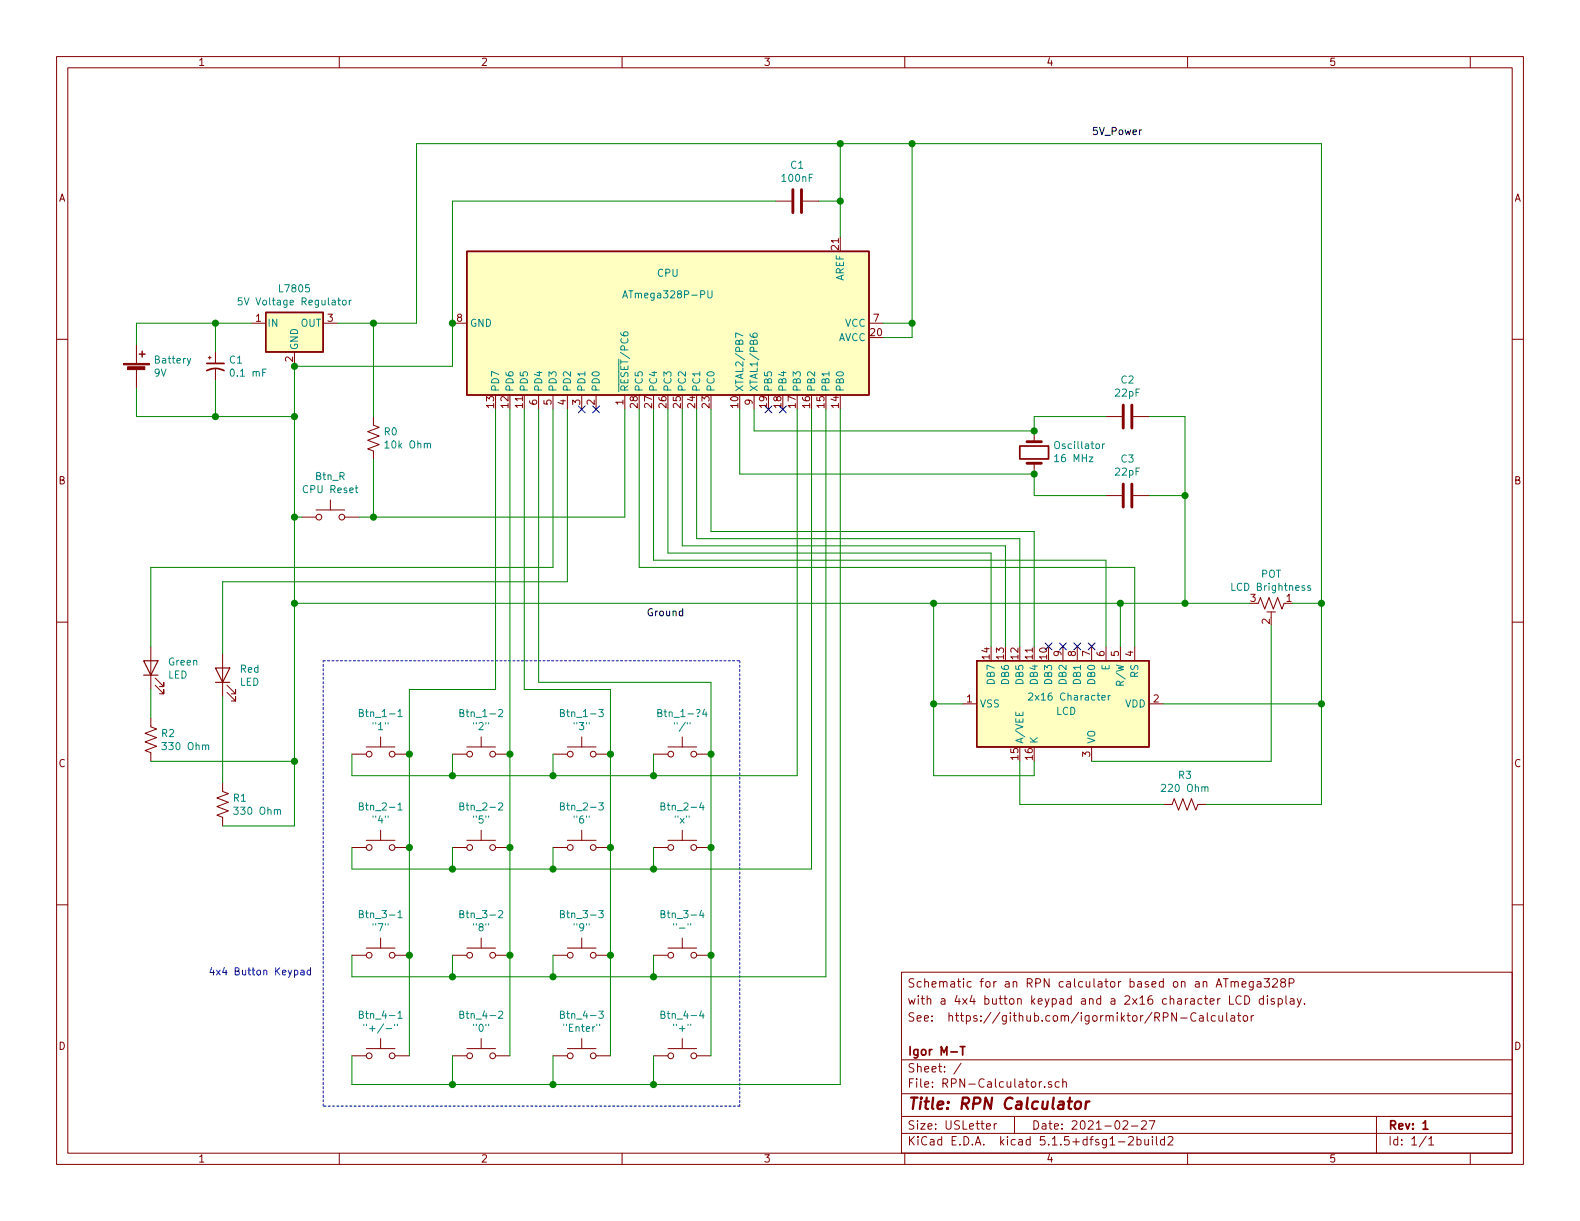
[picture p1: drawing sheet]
<svg xmlns="http://www.w3.org/2000/svg" width="279mm" height="216mm" viewBox="0 0 279 216" stroke-linecap="round" stroke-linejoin="round" font-family="sans-serif">
<g fill="none" stroke="#840000" stroke-width=".18">
<path d="M10 10h259.4v195.9h-259.4zM12 12h255.4v191.9h-255.4zM60 10v2M110 10v2M160 10v2M210 10v2M260 10v2M137.2 35.6h2.8M142 35.6h2.8M10 60h2M44.4 57.2h2.6M57.1 57.2h2.6"/>
<path d="M80 57.2h2.5M153.7 57.2h2.5M267.4 60h2M24.1 61v3.3M24.1 65.3v3.3M36.8 63.2h.5M37.1 63v.5M38.1 62.2v2.1M38.1 65.3v2M52.1 62.2v2.6M66 73.7v1.5l1.1 .4-2.1 .7 2.1 .8-2.1 .8 2.1 .7-2.1 .8 1 .4v1.5M95.2 69.9v2.5"/>
<path d="M97.8 69.9v2.5M100.3 69.9v2.5M102.9 69.9v2.5M105.4 69.9v2.5M110.5 69.9v2.5M133.3 69.9v2.5M182.9 76.2v1.9M195.6 73.7h2.8M200.4 73.7h2.8M53.3 91.4h2.6M55.9 90.2h5.1M58.4 88.4v1.8"/>
<path d="M61 91.4h2.5M182.9 81.9v1.9M195.6 87.6h2.8M200.4 87.6h2.8M10 110h2M26.7 114.3v7.6M27.4 119.9l1.6 1.5v-.7v.7h-.8M39.4 115.6v7.6M188 114.3v2.5M190.5 114.3v2.5M193 114.3v2.5M195.6 114.3v2.5"/>
<path d="M198.1 114.3v2.5M200.7 114.3v2.5M222.5 106.7l.4-1 .7 2 .8-2 .8 2 .7-2 .8 2 .4-1M224 108.2h1.6M224.8 108.2v1M267.4 110h2M26.7 127v1.5l1 .4-2 .8 2 .7-2 .8 2 .8-2 .7 1 .4v1.5M27.4 121.2l1.6 1.5v-.8v.8h-.8M39.4 138.4v1.6l1 .3-2 .8 2 .8-2 .7 2 .8-2 .7 1 .4v1.6M40.1 122.4l1.6 1.6v-.8v.8h-.8M40.1 121.2l1.6 1.5v-.8v.8h-.8M62.2 133.4h2.6"/>
<path d="M64.8 132.1h5M67.3 130.3v1.8M69.8 133.4h2.6M80 133.4h2.5M82.5 132.1h5.1M85.1 130.3v1.8M87.6 133.4h2.6M97.8 133.4h2.5M100.3 132.1h5.1M102.9 130.3v1.8M105.4 133.4h2.5M115.6 133.4h2.5"/>
<path d="M118.1 132.1h5.1M120.6 130.3v1.8M123.2 133.4h2.5M170.2 124.5h2.5M193 132.1v2.5M203.2 124.5h2.5M10 160h2M62.2 149.9h2.6M64.8 148.6h5M67.3 146.8v1.8M69.8 149.9h2.6M80 149.9h2.5"/>
<path d="M82.5 148.6h5.1M85.1 146.8v1.8M87.6 149.9h2.6M97.8 149.9h2.5M100.3 148.6h5.1M102.9 146.8v1.8M105.4 149.9h2.5M115.6 149.9h2.5M118.1 148.6h5.1M120.6 146.8v1.8M123.2 149.9h2.5M205.7 142.2h1.6l.3-1 .8 2.1 .8-2.1 .7 2.1 .8-2.1 .8 2.1 .3-1.1h1.6"/>
<path d="M267.4 160h2M62.2 168.9h2.6M64.8 167.6h5M67.3 165.9v1.7M69.8 168.9h2.6M80 168.9h2.5M82.5 167.6h5.1M85.1 165.9v1.7M87.6 168.9h2.6M97.8 168.9h2.5M100.3 167.6h5.1M102.9 165.9v1.7"/>
<path d="M105.4 168.9h2.5M115.6 168.9h2.5M118.1 167.6h5.1M120.6 165.9v1.7M123.2 168.9h2.5M159.4 171.9h108v32h-108zM208.1 179.1v1.5l-.9-1.5v1.5M211.5 179.2a.59 .59 0 0 0-.8 0 .59 .59 0 0 0-.1 .7 .56 .56 0 0 0 .3 .6 .56 .56 0 0 0 .6-.1M212.1 179.7h.6l.1 .9M212.8 179.9l-.5 .1a.29 .29 0 0 0-.2 .3 .29 .29 0 0 0 .2 .3l.5-.1M213.5 179.1v1.3l.2 .2M214.9 179.7l-.4-.1-.3 .3 .1 .5 .2 .2 .4-.1"/>
<path d="M215.5 179.6v.8a.39 .39 0 0 0 .7 0M216.2 179.6v1M216.3 173.1h.9M216.8 173.1v1.4M216.9 179.1v1.3l.2 .2M217.4 176.1v1.5h.7M217.7 179.7h.6v.9M217.7 173.7l.2-.1h.4v.9M217.7 173.6v.9M218.3 179.9l-.5 .1a.29 .29 0 0 0-.2 .3 .29 .29 0 0 0 .2 .3l.5-.1M218.3 173.8l.2-.2h.4l.1 .9M218.8 179.6h.6"/>
<path d="M219 179.1v1.3l.4 .2M219.5 176.2a.7 .7 0 0 0-.9 .2 .7 .7 0 0 0 .1 1 .55 .55 0 0 0 .8 0M219.6 174.1l.7-.2v-.3h-.5l-.2 .2 .1 .7h.6M219.9 179.7l.2-.1 .4 .1v.7l-.2 .2-.4-.2zM220.1 176.1a.76 .76 0 0 1 .9 .7 .76 .76 0 0 1-.9 .8zM221.3 179.6v1M221.6 173.6v1.2l-.3 .3-.3-.1M221.6 173.6h-.4l-.3 .2 .1 .6 .2 .1h.4M221.7 179.6l-.4 .3M222.3 173.6h.6l.1 .9M223 173.9l-.5 .1-.2 .2v.3h.2h.5M223.4 176.7l-.4-.1-.3 .3 .1 .5 .2 .2 .4-.1"/>
<path d="M223.4 176.1v1.5M223.5 173.1h1l-.5 .5 .4 .2v.6l-.2 .1-.7-.1M224.1 176.1v.1M224.1 176.6v1M225 173.2l.3-.1h.3l.3 .4-.9 1h.9M225.3 176.7l-.3-.1-.2 .2v.2l.5 .1v.4h-.5M226 176.7l.5-.1 .3 .3-.1 .5-.2 .2-.5-.1M226 176.6v1.5M226.8 173.7l-.3-.1v-.3l.3-.2h.3l.2 .2v.3l-.7 .2a.48 .48 0 0 0-.1 .6l.3 .1 .5-.1a.48 .48 0 0 0-.2-.7M227.4 176.1v1.3l.2 .2M228 173.8h.7l.1-.2v-.4l-.3-.1h-.5v1.4M228.2 176.7h.6v.9"/>
<path d="M228.8 176.9l-.5 .1a.29 .29 0 0 0-.2 .3 .29 .29 0 0 0 .2 .3l.5-.1M229.4 176.6l.4 1M230.1 176.6l-.5 1.3-.2 .2M230.7 177.4v.2M62.2 186.7h2.6M64.8 185.4h5M67.3 183.6v1.8M69.8 186.7h2.6M80 186.7h2.5M82.5 185.4h5.1M85.1 183.6v1.8M87.6 186.7h2.6"/>
<path d="M97.8 186.7h2.5M100.3 185.4h5.1M102.9 183.6v1.8M105.4 186.7h2.5M115.6 186.7h2.5M118.1 185.4h5.1M120.6 183.6v1.8M123.2 186.7h2.5M159.4 197.4h108M159.4 193.4h108M159.4 187.4h108M170 188l-1.3 1.9"/>
<path d="M174.4 199.2l.8-.2-.1-.2-.4-.1-.3 .2 .1 .7h.6M175.8 198.7v1M176.2 198.7l-.3 .1-.1 .2M179.4 197.4v3M184.2 191.3l-.4 .2M184.7 192.1v.2M186 191.3h-.4l-.2 .2v.2l.6 .1v.4h-.6M187.3 191.3h-.4l-.3 .2 .1 .7h.6M187.9 191.4l.3-.1h.3l.1 1M187.9 190.8v1.5M198.6 198.3l.2-.1h.4l.2 .4-.9 1.1h.9M200.1 199.1h1.1"/>
<path d="M201.9 198.3l.2-.1h.3l.3 .1v.3v.2l-.9 .9h.9M203.2 198.2h1l-.6 1.5M208.8 180h1.1M243.4 197.4v6.5M60 203.9v2M110 203.9v2M159.4 200.4h108M160 203.9v2M197.8 201.9h1.1M199.6 201.1l.2-.1h.4l.2 .4-.9 1.1h.9M201.1 201.5h.4l.3 .3-.1 .6h-.6M201.1 201v1.5"/>
<path d="M202.4 201.5l.1 .9 .3 .1 .3-.2M203.1 201.5v1M203.8 201v.1M203.8 201.5v1M204.5 201v1.3l.2 .2M205.9 201.5h-.4l-.3 .3 .1 .5 .2 .2 .4-.1M205.9 201v1.5M206.6 201.1l.2-.1h.3l.3 .4-.9 1.1h.9M210 203.9v2M252.2 200.9l-1.2 1.9M252.7 201.4l.4-.4v1.5M252.7 202.5h.8"/>
<path d="M260 203.9v2"/>
<circle cx="56.4" cy="91.4" r=".51"/>
<circle cx="60.5" cy="91.4" r=".51"/>
<circle cx="65.3" cy="133.4" r=".51"/>
<circle cx="69.3" cy="133.4" r=".51"/>
<circle cx="83.1" cy="133.4" r=".51"/>
<circle cx="87.1" cy="133.4" r=".51"/>
<circle cx="100.8" cy="133.4" r=".51"/>
<circle cx="104.9" cy="133.4" r=".51"/>
<circle cx="118.6" cy="133.4" r=".51"/>
<circle cx="122.7" cy="133.4" r=".51"/>
<circle cx="65.3" cy="149.9" r=".51"/>
<circle cx="69.3" cy="149.9" r=".51"/>
<circle cx="83.1" cy="149.9" r=".51"/>
<circle cx="87.1" cy="149.9" r=".51"/>
<circle cx="100.8" cy="149.9" r=".51"/>
<circle cx="104.9" cy="149.9" r=".51"/>
<circle cx="118.6" cy="149.9" r=".51"/>
<circle cx="122.7" cy="149.9" r=".51"/>
<circle cx="65.3" cy="168.9" r=".51"/>
<circle cx="69.3" cy="168.9" r=".51"/>
<circle cx="83.1" cy="168.9" r=".51"/>
<circle cx="87.1" cy="168.9" r=".51"/>
<circle cx="100.8" cy="168.9" r=".51"/>
<circle cx="104.9" cy="168.9" r=".51"/>
<circle cx="118.6" cy="168.9" r=".51"/>
<circle cx="122.7" cy="168.9" r=".51"/>
<circle cx="65.3" cy="186.7" r=".51"/>
<circle cx="69.3" cy="186.7" r=".51"/>
<circle cx="83.1" cy="186.7" r=".51"/>
<circle cx="87.1" cy="186.7" r=".51"/>
<circle cx="100.8" cy="186.7" r=".51"/>
<circle cx="104.9" cy="186.7" r=".51"/>
<circle cx="118.6" cy="186.7" r=".51"/>
<circle cx="122.7" cy="186.7" r=".51"/>
</g>
<path d="M36.6 65.5a3.2 3.2 0 0 1 3 0M36.6 64.3h3M180.3 78.9h5.1v2.3h-5.1zM169.8 185.1h.8M170.2 185.1v1.5M251.6 198.6l.5-.4v1.5M251.6 199.7h.9" fill="none" stroke="#840000" stroke-width=".3"/>
<path d="M188.8 194.8h.8M190.2 194.9a.51 .51 0 0 1 .6-.2 .51 .51 0 0 1 .4 .4l-.1 .6a.56 .56 0 0 1-.5 .4 .56 .56 0 0 1-.6-.4zM192.1 194.8l-.2 1.3M192.7 194.8a.55 .55 0 0 0-.7 .3" fill="none" stroke="#840000" stroke-width=".41"/>
<path d="M140.2 33.5v4.1M141.7 33.5v4.1M181.6 78.1h2.5M198.6 71.6v4.1M200.2 71.6v4.1M181.6 81.9h2.5M198.6 85.6v4.1M200.2 85.6v4.1" fill="none" stroke="#840000" stroke-width=".51"/>
<g fill="none" stroke="#008484" stroke-width=".18">
<path d="M42.8 52.7h-.6l-.1 .6 .2-.2 .4 .1 .1 .6-.2 .1-.5-.1M60.6 53.2l.2-.1 .4 .1v.5l-.1 .2h-.3l-.2-.1zM61.8 53.1v.8M62.1 53.1h-.2l-.1 .2M109.8 58.8l.1 .4a.87 .87 0 0 0 1.1 0l-.1-.5h-.5l-.1 .5 .2 .2M110.1 52.7l.4-1.3 .5 1.3M110.2 52.3h.6M125.2 51.4v1.1l.2 .2 .4-.1 .1-.1v-1.1M131.4 59.4l-1.3-.5v.8M132.6 59l.2 .5 .4 .1h.6l.1-.2v-.4l-.2-.1-.5 .1-.1 .4 .3 .2M33.7 63.4l-.4 1.1-.2 .1M75.6 78.6l.1-.2h.3l.1 .8"/>
<path d="M195 78.5v.8M195.4 78.5l-.4 .2M231.7 103.6h-.3l-.2 .1 .1 .2 .4 .1v.3h-.5M36.4 131.9l.2-.2 .3 .1v.8M63.6 126.1l.5-.1 .1-.2v-.2l-.6-.1v1.2h.4l.2-.1 .1-.3-.3-.2M70.4 125.8l.3-.3v1.2M70.4 126.7h.7M81.3 126.1l.6-.1 .1-.2-.1-.2-.6-.1v1.2h.5l.2-.1v-.3l-.2-.2M88.2 125.6l.4-.1 .3 .3-.8 .9h.8M99.1 126.1l.5-.1 .2-.2-.1-.2-.6-.1v1.2h.5l.2-.1v-.3l-.3-.2M105.9 125.5h.8l-.5 .4 .4 .2 .1 .4-.3 .2-.5-.1M116.3 126.1l.6-.1 .1-.2-.1-.2-.6-.1v1.2h.5l.2-.1 .1-.3-.3-.2"/>
<path d="M122 127.8v.2M124.6 125.4l-.3 .9h.7M124.9 125.9v.8M181.9 122.7l.5-.2 .2 .2v.2v.2l-.8 .7h.8M196 123v.8M196.3 123l-.3 .2M213.1 139.3l.2-.2 .3 .1v.8M49.1 143.3l.2-.1h.3v.8M63.6 142.6l.5-.1 .1-.2v-.2l-.6-.1v1.2h.4l.2-.1 .1-.3-.3-.2M70.4 142.3l.3-.3v1.2M70.4 143.2h.7M81.3 142.6l.6-.1 .1-.2-.1-.2-.6-.1v1.2h.5l.2-.1v-.3l-.2-.2"/>
<path d="M88.2 142.1l.4-.1 .3 .3-.8 .9h.8M99.1 142.6l.5-.1 .2-.2-.1-.2-.6-.1v1.2h.5l.2-.1v-.3l-.3-.2M105.9 142h.8l-.5 .4 .4 .2 .1 .4-.3 .2-.5-.1M116.9 142.6l.5-.1 .2-.2-.1-.2-.6-.1v1.2h.5l.2-.1v-.3l-.3-.2M124 141.9l-.3 .9h.8M124.3 142.4v.8M63.6 179.4l.5-.1 .1-.2v-.2l-.6-.1v1.3h.4l.2-.2 .1-.3-.3-.2M63.6 161.6h.5l.1-.2v-.3l-.6-.1v1.3h.4l.2-.1 .1-.4-.3-.2M70.4 179.1l.3-.3v1.3M70.4 161.4l.3-.4v1.3M70.4 162.3h.7M81.3 179.4l.6-.1 .1-.2-.1-.2-.6-.1v1.3h.5l.2-.2v-.3l-.2-.2"/>
<path d="M81.3 161.6h.6l.1-.2-.1-.3-.6-.1v1.3h.5l.2-.1v-.4l-.2-.2M88.2 178.9l.4-.1 .3 .3-.8 1h.8M88.2 161.1l.4-.1 .3 .4-.8 .9h.8M99.1 161.6h.5l.2-.2-.1-.3-.6-.1v1.3h.5l.2-.1v-.4l-.3-.2M99.1 179.4l.5-.1 .2-.2-.1-.2-.6-.1v1.3h.5l.2-.2v-.3l-.3-.2M105.9 161h.8l-.5 .5 .4 .1 .1 .5-.3 .2-.5-.1M105.9 178.8h.8l-.5 .5 .4 .1 .1 .4-.3 .3-.5-.2M116.9 161.6h.5l.2-.2-.1-.3-.6-.1v1.3h.5l.2-.1v-.4l-.3-.2M116.9 179.4l.5-.1 .2-.2-.1-.2-.6-.1v1.3h.5l.2-.2v-.3l-.3-.2M122.1 163.3v.3M124 161l-.3 .8h.8M124 178.7l-.3 .9h.8"/>
<path d="M124.3 161.4v.9M124.3 179.2v.9M64.3 181.1v.3M64.8 181.1v.3M69.8 181.1v.3M70.3 181.1v.3M70.4 180.1h.7M106 181.1v.3M122.1 181.1v.3"/>
</g>
<g fill="#ffffc2" stroke="#ffffc2" stroke-width=".18">
<path d="M172.7 116.8h30.5v15.3h-30.5z"/>
<path d="M47 55.2h10.1v7h-10.1z"/>
<path d="M82.5 44.5h71.2v25.4h-71.2z"/>
</g>
<path d="M47 55.2h10.1v7h-10.1zM82.5 44.5h71.2v25.4h-71.2zM24.6 62.6h1.1M25.1 62.1v1M172.7 116.8h30.5v15.3h-30.5z" fill="none" stroke="#840000" stroke-width=".25"/>
<g fill="#840000" stroke="#840000" stroke-width=".18">
<path d="M21.8 64.3h4.6v.2h-4.6z"/>
<path d="M22.6 64.8h3v.6h-3z"/>
</g>
<path d="M25.4 116.8h2.5l-1.2 2.6zM25.4 119.4h2.5M38.1 118.1h2.5l-1.2 2.6zM38.1 120.7h2.5" fill="none" stroke="#840000" stroke-width=".2"/>
<path d="M57.1 116.8h73.7M130.8 116.8v78.8M57.1 195.6v-78.8M130.8 195.6h-73.7" fill="none" stroke="#0000c2" stroke-width=".18" stroke-dasharray=".4 .4"/>
<g fill="none" stroke="#008400" stroke-width=".18">
<path d="M137.2 35.6h-57.2v29.2h-27.9v81.3h-12.7M144.8 35.6h3.8M148.6 25.4v16.5M161.3 25.4v34.3h-5.1M38.1 57.2v5M44.4 57.2h-20.3v3.8M59.7 57.2h14v-31.8h160v116.8h-20.3M66 57.2v16.5M156.2 57.2h5.1M24.1 68.6v5.1h28M38.1 67.3v6.4M87.6 72.4v49.5h-15.2v64.8"/>
<path d="M90.2 72.4v114.3M92.7 72.4v49.5h15.2v64.8M95.2 72.4v48.3h30.5v66M97.8 72.4v27.9h-71.1v14M100.3 72.4v30.5h-60.9v12.7M110.5 72.4v19h-47M113 72.4v27.9h87.7v14M115.6 72.4v26.7h80v15.2M118.1 72.4v25.4h57.2v16.5M120.6 72.4v24.1h57.2v17.8M123.2 72.4v22.9h57.1v19M125.7 72.4v21.6h57.2v20.3"/>
<path d="M130.8 72.4v11.4h52.1v3.8h12.7M133.3 72.4v3.8h49.6v-2.5h12.7M141 72.4v64.8h-78.8v-3.8M143.5 72.4v81.3h-81.3v-3.8M146 72.4v100.3h-83.8v-3.8M148.6 72.4v119.4h-86.4v-5.1M203.2 73.7h6.3v33M52.1 91.4h1.2M66 81.3v10.1M203.2 87.6h6.3M52.1 106.7h168.9M165.1 106.7v30.5h17.8v-2.6"/>
<path d="M198.1 106.7v7.6M224.8 110.5v24.1h-31.8M228.6 106.7h5.1M26.7 121.9v5.1M26.7 134.6h25.4M39.4 123.2v15.2M80 133.4v3.8M97.8 133.4v3.8M115.6 133.4v3.8M165.1 124.5h5.1M180.3 134.6v7.6h25.4M205.7 124.5h28"/>
<path d="M80 149.9v3.8M97.8 149.9v3.8M115.6 149.9v3.8M80 168.9v3.8M97.8 168.9v3.8M115.6 168.9v3.8M80 186.7v5.1M97.8 186.7v5.1M115.6 186.7v5.1"/>
</g>
<path d="M201.9 23l-.4 .2M120.7 108.1h-.4l-.2 .2 .1 .5h.5M120.7 107.6v1.3" fill="none" stroke="#000" stroke-width=".18"/>
<path d="M52.1 171.6h.3l.3 .2-.1 .5h-.5M53.2 171.6h.5l.1 .8M53.8 171.9h-.5l-.1 .2v.2h.6M54.9 171.6h-.3l-.3 .2 .1 .5h.5M54.9 171.1v1.3" fill="none" stroke="#0000c2" stroke-width=".18"/>
<g fill="#008400" stroke="#008400" stroke-width=".25">
<circle cx="125.7" cy="149.9" r=".51"/>
<circle cx="97.8" cy="153.7" r=".51"/>
<circle cx="72.4" cy="133.4" r=".51"/>
<circle cx="115.6" cy="153.7" r=".51"/>
<circle cx="80" cy="153.7" r=".51"/>
<circle cx="115.6" cy="137.2" r=".51"/>
<circle cx="108" cy="133.4" r=".51"/>
<circle cx="125.7" cy="133.4" r=".51"/>
<circle cx="80" cy="172.7" r=".51"/>
<circle cx="72.4" cy="168.9" r=".51"/>
<circle cx="72.4" cy="149.9" r=".51"/>
<circle cx="90.2" cy="149.9" r=".51"/>
<circle cx="90.2" cy="168.9" r=".51"/>
<circle cx="125.7" cy="168.9" r=".51"/>
<circle cx="115.6" cy="172.7" r=".51"/>
<circle cx="182.9" cy="76.2" r=".51"/>
<circle cx="108" cy="149.9" r=".51"/>
<circle cx="97.8" cy="191.8" r=".51"/>
<circle cx="182.9" cy="83.8" r=".51"/>
<circle cx="80" cy="191.8" r=".51"/>
<circle cx="52.1" cy="64.8" r=".51"/>
<circle cx="66" cy="91.4" r=".51"/>
<circle cx="209.6" cy="87.6" r=".51"/>
<circle cx="233.7" cy="124.5" r=".51"/>
<circle cx="161.3" cy="25.4" r=".51"/>
<circle cx="66" cy="57.2" r=".51"/>
<circle cx="80" cy="57.2" r=".51"/>
<circle cx="115.6" cy="191.8" r=".51"/>
<circle cx="148.6" cy="25.4" r=".51"/>
<circle cx="38.1" cy="73.7" r=".51"/>
<circle cx="52.1" cy="73.7" r=".51"/>
<circle cx="148.6" cy="35.6" r=".51"/>
<circle cx="52.1" cy="91.4" r=".51"/>
<circle cx="165.1" cy="106.7" r=".51"/>
<circle cx="165.1" cy="124.5" r=".51"/>
<circle cx="233.7" cy="106.7" r=".51"/>
<circle cx="209.6" cy="106.7" r=".51"/>
<circle cx="52.1" cy="106.7" r=".51"/>
<circle cx="161.3" cy="57.2" r=".51"/>
<circle cx="97.8" cy="137.2" r=".51"/>
<circle cx="80" cy="137.2" r=".51"/>
<circle cx="108" cy="168.9" r=".51"/>
<circle cx="52.1" cy="134.6" r=".51"/>
<circle cx="198.1" cy="106.7" r=".51"/>
<circle cx="97.8" cy="172.7" r=".51"/>
<circle cx="90.2" cy="133.4" r=".51"/>
<circle cx="38.1" cy="57.2" r=".51"/>
</g>
<g fill="none" stroke="#000084" stroke-width=".18">
<path d="M102.3 71.8l1.2 1.2M103.5 71.8l-1.2 1.2M104.8 71.8l1.2 1.2M106 71.8l-1.2 1.2M135.3 71.8l1.2 1.2M136.5 71.8l-1.2 1.2M137.8 71.8l1.2 1.2M139 71.8l-1.2 1.2M184.8 113.7l1.2 1.2M186 113.7l-1.2 1.2M187.4 113.7l1.2 1.2M188.6 113.7l-1.2 1.2"/>
<path d="M189.9 113.7l1.2 1.2M191.1 113.7l-1.2 1.2M192.4 113.7l1.2 1.2M193.6 113.7l-1.2 1.2"/>
</g>
<text font-size="2.8" fill="#840000" x="160.4" y="196.2">Title: RPN Calculator</text>
<g font-size="2.1" fill="#840000">
<text x="160.4" y="177.6">with a 4x4 button keypad and a 2x16 character LCD display.</text>
<text x="160.4" y="174.6">Schematic for an RPN calculator based on an ATmega328P</text>
<text x="160.4" y="180.6">See: https://github.com/igormiktor/RPN-Calculator</text>
<text x="160.4" y="189.6">Sheet: /</text>
<text x="160.4" y="186.6">Igor M-T</text>
<text x="160.4" y="192.3">File: RPN-Calculator.sch</text>
<text x="160.4" y="202.5">KiCad E.D.A. kicad 5.1.5+dfsg1-2build2</text>
<text x="160.4" y="199.7">Size: USLetter</text>
<text x="182.4" y="199.7">Date: 2021-02-27</text>
<text x="245.4" y="199.7">Rev: 1</text>
<text x="245.4" y="202.5">Id: 1/1</text>
</g>
<g font-size="1.8" fill="#840000">
<text x="35" y="11.6">1</text>
<text x="85" y="11.6">2</text>
<text x="135" y="11.6">3</text>
<text x="185" y="11.6">4</text>
<text x="235" y="11.6">5</text>
<text x="10.4" y="35.6">A</text>
<text x="267.8" y="35.6">A</text>
<text x="148.3" y="44.1" transform="rotate(-90 148.3 44.1)">21</text>
<text x="45.2" y="56.9">1</text>
<text x="57.9" y="56.9">3</text>
<text x="80.8" y="56.9">8</text>
<text x="154" y="59.4">20</text>
<text x="154.5" y="56.9">7</text>
<text x="51.8" y="64" transform="rotate(-90 51.8 64)">2</text>
<text x="95" y="71.6" transform="rotate(-90 95 71.6)">6</text>
<text x="97.5" y="71.6" transform="rotate(-90 97.5 71.6)">5</text>
<text x="100.1" y="71.6" transform="rotate(-90 100.1 71.6)">4</text>
<text x="102.6" y="71.6" transform="rotate(-90 102.6 71.6)">3</text>
<text x="105.2" y="71.6" transform="rotate(-90 105.2 71.6)">2</text>
<text x="110.2" y="71.6" transform="rotate(-90 110.2 71.6)">1</text>
<text x="133.1" y="71.6" transform="rotate(-90 133.1 71.6)">9</text>
<text x="87.4" y="72.1" transform="rotate(-90 87.4 72.1)">13</text>
<text x="89.9" y="72.1" transform="rotate(-90 89.9 72.1)">12</text>
<text x="92.5" y="72.1" transform="rotate(-90 92.5 72.1)">11</text>
<text x="112.8" y="72.1" transform="rotate(-90 112.8 72.1)">28</text>
<text x="115.3" y="72.1" transform="rotate(-90 115.3 72.1)">27</text>
<text x="117.9" y="72.1" transform="rotate(-90 117.9 72.1)">26</text>
<text x="120.4" y="72.1" transform="rotate(-90 120.4 72.1)">25</text>
<text x="122.9" y="72.1" transform="rotate(-90 122.9 72.1)">24</text>
<text x="125.5" y="72.1" transform="rotate(-90 125.5 72.1)">23</text>
<text x="130.6" y="72.1" transform="rotate(-90 130.6 72.1)">10</text>
<text x="135.6" y="72.1" transform="rotate(-90 135.6 72.1)">19</text>
<text x="138.2" y="72.1" transform="rotate(-90 138.2 72.1)">18</text>
<text x="140.7" y="72.1" transform="rotate(-90 140.7 72.1)">17</text>
<text x="143.3" y="72.1" transform="rotate(-90 143.3 72.1)">16</text>
<text x="145.8" y="72.1" transform="rotate(-90 145.8 72.1)">15</text>
<text x="148.3" y="72.1" transform="rotate(-90 148.3 72.1)">14</text>
<text x="10.4" y="85.6">B</text>
<text x="267.8" y="85.6">B</text>
<text x="221.1" y="106.4">3</text>
<text x="227.5" y="106.4">1</text>
<text x="224.5" y="110.3" transform="rotate(-90 224.5 110.3)">2</text>
<text x="175" y="116.5" transform="rotate(-90 175 116.5)">14</text>
<text x="177.5" y="116.5" transform="rotate(-90 177.5 116.5)">13</text>
<text x="180.1" y="116.5" transform="rotate(-90 180.1 116.5)">12</text>
<text x="182.6" y="116.5" transform="rotate(-90 182.6 116.5)">11</text>
<text x="185.2" y="116.5" transform="rotate(-90 185.2 116.5)">10</text>
<text x="187.7" y="116.1" transform="rotate(-90 187.7 116.1)">9</text>
<text x="190.2" y="116.1" transform="rotate(-90 190.2 116.1)">8</text>
<text x="192.8" y="116.1" transform="rotate(-90 192.8 116.1)">7</text>
<text x="195.3" y="116.1" transform="rotate(-90 195.3 116.1)">6</text>
<text x="197.9" y="116.1" transform="rotate(-90 197.9 116.1)">5</text>
<text x="200.4" y="116.1" transform="rotate(-90 200.4 116.1)">4</text>
<text x="171" y="124.2">1</text>
<text x="204" y="124.2">2</text>
<text x="10.4" y="135.6">C</text>
<text x="180.1" y="134.3" transform="rotate(-90 180.1 134.3)">15</text>
<text x="182.6" y="134.3" transform="rotate(-90 182.6 134.3)">16</text>
<text x="192.8" y="133.8" transform="rotate(-90 192.8 133.8)">3</text>
<text x="267.8" y="135.6">C</text>
<text x="10.4" y="185.6">D</text>
<text x="267.8" y="185.6">D</text>
<text x="35" y="205.5">1</text>
<text x="85" y="205.5">2</text>
<text x="135" y="205.5">3</text>
<text x="185" y="205.5">4</text>
<text x="235" y="205.5">5</text>
</g>
<g font-size="1.8">
<text x="193" y="23.9">5V_Power</text>
<text x="114.3" y="109">Ground</text>
</g>
<g font-size="1.8" fill="#008484">
<text x="139.9" y="29.8">C1</text>
<text x="138.4" y="32.2">100nF</text>
<text x="49.6" y="51.7">L7805</text>
<text x="111" y="52.8">ATmega328P-PU</text>
<text x="116.3" y="48.9">CPU</text>
<text x="149.2" y="49.8" transform="rotate(-90 149.2 49.8)">AREF</text>
<text x="43.2" y="54">5V Voltage Regulator</text>
<text x="47.2" y="57.8">IN</text>
<text x="53.2" y="57.8">OUT</text>
<text x="83.1" y="57.8">GND</text>
<text x="149.4" y="57.8">VCC</text>
<text x="27.5" y="64.3">Battery</text>
<text x="40.6" y="64.3">C1</text>
<text x="52.7" y="62" transform="rotate(-90 52.7 62)">GND</text>
<text x="148.2" y="60.3">AVCC</text>
<text x="27.3" y="66.6">9V</text>
<text x="41.1" y="66.6">0.1 mF</text>
<text x="88.3" y="69.3" transform="rotate(-90 88.3 69.3)">PD7</text>
<text x="90.8" y="69.3" transform="rotate(-90 90.8 69.3)">PD6</text>
<text x="93.3" y="69.3" transform="rotate(-90 93.3 69.3)">PD5</text>
<text x="95.9" y="69.3" transform="rotate(-90 95.9 69.3)">PD4</text>
<text x="98.4" y="69.3" transform="rotate(-90 98.4 69.3)">PD3</text>
<text x="101" y="69.3" transform="rotate(-90 101 69.3)">PD2</text>
<text x="103.5" y="69.3" transform="rotate(-90 103.5 69.3)">PD1</text>
<text x="106" y="69.3" transform="rotate(-90 106 69.3)">PD0</text>
<text x="111.1" y="69.3" transform="rotate(-90 111.1 69.3)">RESET/PC6</text>
<text x="113.7" y="69.3" transform="rotate(-90 113.7 69.3)">PC5</text>
<text x="116.2" y="69.3" transform="rotate(-90 116.2 69.3)">PC4</text>
<text x="118.7" y="69.3" transform="rotate(-90 118.7 69.3)">PC3</text>
<text x="121.3" y="69.3" transform="rotate(-90 121.3 69.3)">PC2</text>
<text x="123.8" y="69.3" transform="rotate(-90 123.8 69.3)">PC1</text>
<text x="126.4" y="69.3" transform="rotate(-90 126.4 69.3)">PC0</text>
<text x="131.4" y="69.3" transform="rotate(-90 131.4 69.3)">XTAL2/PB7</text>
<text x="134" y="69.3" transform="rotate(-90 134 69.3)">XTAL1/PB6</text>
<text x="136.5" y="69.3" transform="rotate(-90 136.5 69.3)">PB5</text>
<text x="139.1" y="69.3" transform="rotate(-90 139.1 69.3)">PB4</text>
<text x="141.6" y="69.3" transform="rotate(-90 141.6 69.3)">PB3</text>
<text x="144.1" y="69.3" transform="rotate(-90 144.1 69.3)">PB2</text>
<text x="146.7" y="69.3" transform="rotate(-90 146.7 69.3)">PB1</text>
<text x="149.2" y="69.3" transform="rotate(-90 149.2 69.3)">PB0</text>
<text x="197.3" y="70.1">22pF</text>
<text x="198.3" y="67.8">C2</text>
<text x="68" y="77">R0</text>
<text x="68.4" y="79.3">10k Ohm</text>
<text x="186.8" y="79.4">Oscillator</text>
<text x="186.8" y="81.7">16 MHz</text>
<text x="198.3" y="81.8">C3</text>
<text x="53.9" y="87.2">CPU Reset</text>
<text x="55.8" y="84.9">Btn_R</text>
<text x="197.3" y="84.1">22pF</text>
<text x="218.1" y="104.5">LCD Brightness</text>
<text x="223" y="102.2">POT</text>
<text x="29.7" y="120">LED</text>
<text x="29.9" y="117.7">Green</text>
<text x="42.5" y="118.9">Red</text>
<text x="196.2" y="118.5" transform="rotate(-90 196.2 118.5)">E</text>
<text x="201.3" y="119.8" transform="rotate(-90 201.3 119.8)">RS</text>
<text x="42.4" y="121.3">LED</text>
<text x="173.2" y="125.1">VSS</text>
<text x="175.9" y="120.9" transform="rotate(-90 175.9 120.9)">DB7</text>
<text x="178.4" y="120.9" transform="rotate(-90 178.4 120.9)">DB6</text>
<text x="181" y="120.9" transform="rotate(-90 181 120.9)">DB5</text>
<text x="182.8" y="123.9">2x16 Character</text>
<text x="183.5" y="120.9" transform="rotate(-90 183.5 120.9)">DB4</text>
<text x="186.1" y="120.9" transform="rotate(-90 186.1 120.9)">DB3</text>
<text x="188.6" y="120.9" transform="rotate(-90 188.6 120.9)">DB2</text>
<text x="191.1" y="120.9" transform="rotate(-90 191.1 120.9)">DB1</text>
<text x="193.7" y="120.9" transform="rotate(-90 193.7 120.9)">DB0</text>
<text x="198.8" y="120.8" transform="rotate(-90 198.8 120.8)">R/W</text>
<text x="199" y="125.1">VDD</text>
<text x="28.6" y="130.3">R2</text>
<text x="64.1" y="126.8">Btn_1-1</text>
<text x="66" y="129.1">&quot;1&quot;</text>
<text x="81.9" y="126.8">Btn_1-2</text>
<text x="83.8" y="129.1">&quot;2&quot;</text>
<text x="99.6" y="126.8">Btn_1-3</text>
<text x="101.5" y="129.1">&quot;3&quot;</text>
<text x="116.9" y="126.8">Btn_1-?4</text>
<text x="119.6" y="129.1">&quot;/&quot;</text>
<text x="181" y="131.6" transform="rotate(-90 181 131.6)">A/VEE</text>
<text x="183.5" y="131.6" transform="rotate(-90 183.5 131.6)">K</text>
<text x="186.7" y="126.4">LCD</text>
<text x="193.7" y="131.6" transform="rotate(-90 193.7 131.6)">VO</text>
<text x="29.1" y="132.6">330 Ohm</text>
<text x="208.4" y="137.7">R3</text>
<text x="41.3" y="141.8">R1</text>
<text x="64.1" y="143.3">Btn_2-1</text>
<text x="81.9" y="143.3">Btn_2-2</text>
<text x="99.6" y="143.3">Btn_2-3</text>
<text x="117.4" y="143.3">Btn_2-4</text>
<text x="205.8" y="140">220 Ohm</text>
<text x="41.8" y="144.1">330 Ohm</text>
<text x="66" y="145.6">&quot;4&quot;</text>
<text x="83.8" y="145.6">&quot;5&quot;</text>
<text x="101.5" y="145.6">&quot;6&quot;</text>
<text x="119.3" y="145.6">&quot;x&quot;</text>
<text x="64.1" y="162.4">Btn_3-1</text>
<text x="66" y="164.7">&quot;7&quot;</text>
<text x="81.9" y="162.4">Btn_3-2</text>
<text x="83.8" y="164.7">&quot;8&quot;</text>
<text x="99.6" y="162.4">Btn_3-3</text>
<text x="101.5" y="164.7">&quot;9&quot;</text>
<text x="117.4" y="162.4">Btn_3-4</text>
<text x="119.5" y="164.7">&quot;-&quot;</text>
<text x="64.1" y="180.1">Btn_4-1</text>
<text x="65.4" y="182.4">&quot;+/-&quot;</text>
<text x="81.9" y="180.1">Btn_4-2</text>
<text x="83.8" y="182.4">&quot;0&quot;</text>
<text x="99.6" y="180.1">Btn_4-3</text>
<text x="99.8" y="182.4">&quot;Enter&quot;</text>
<text x="117.4" y="180.1">Btn_4-4</text>
<text x="119.3" y="182.4">&quot;+&quot;</text>
</g>
<text font-size="1.8" fill="#0000c2" x="36.8" y="172.5">4x4 Button Keypad</text>
</svg>
